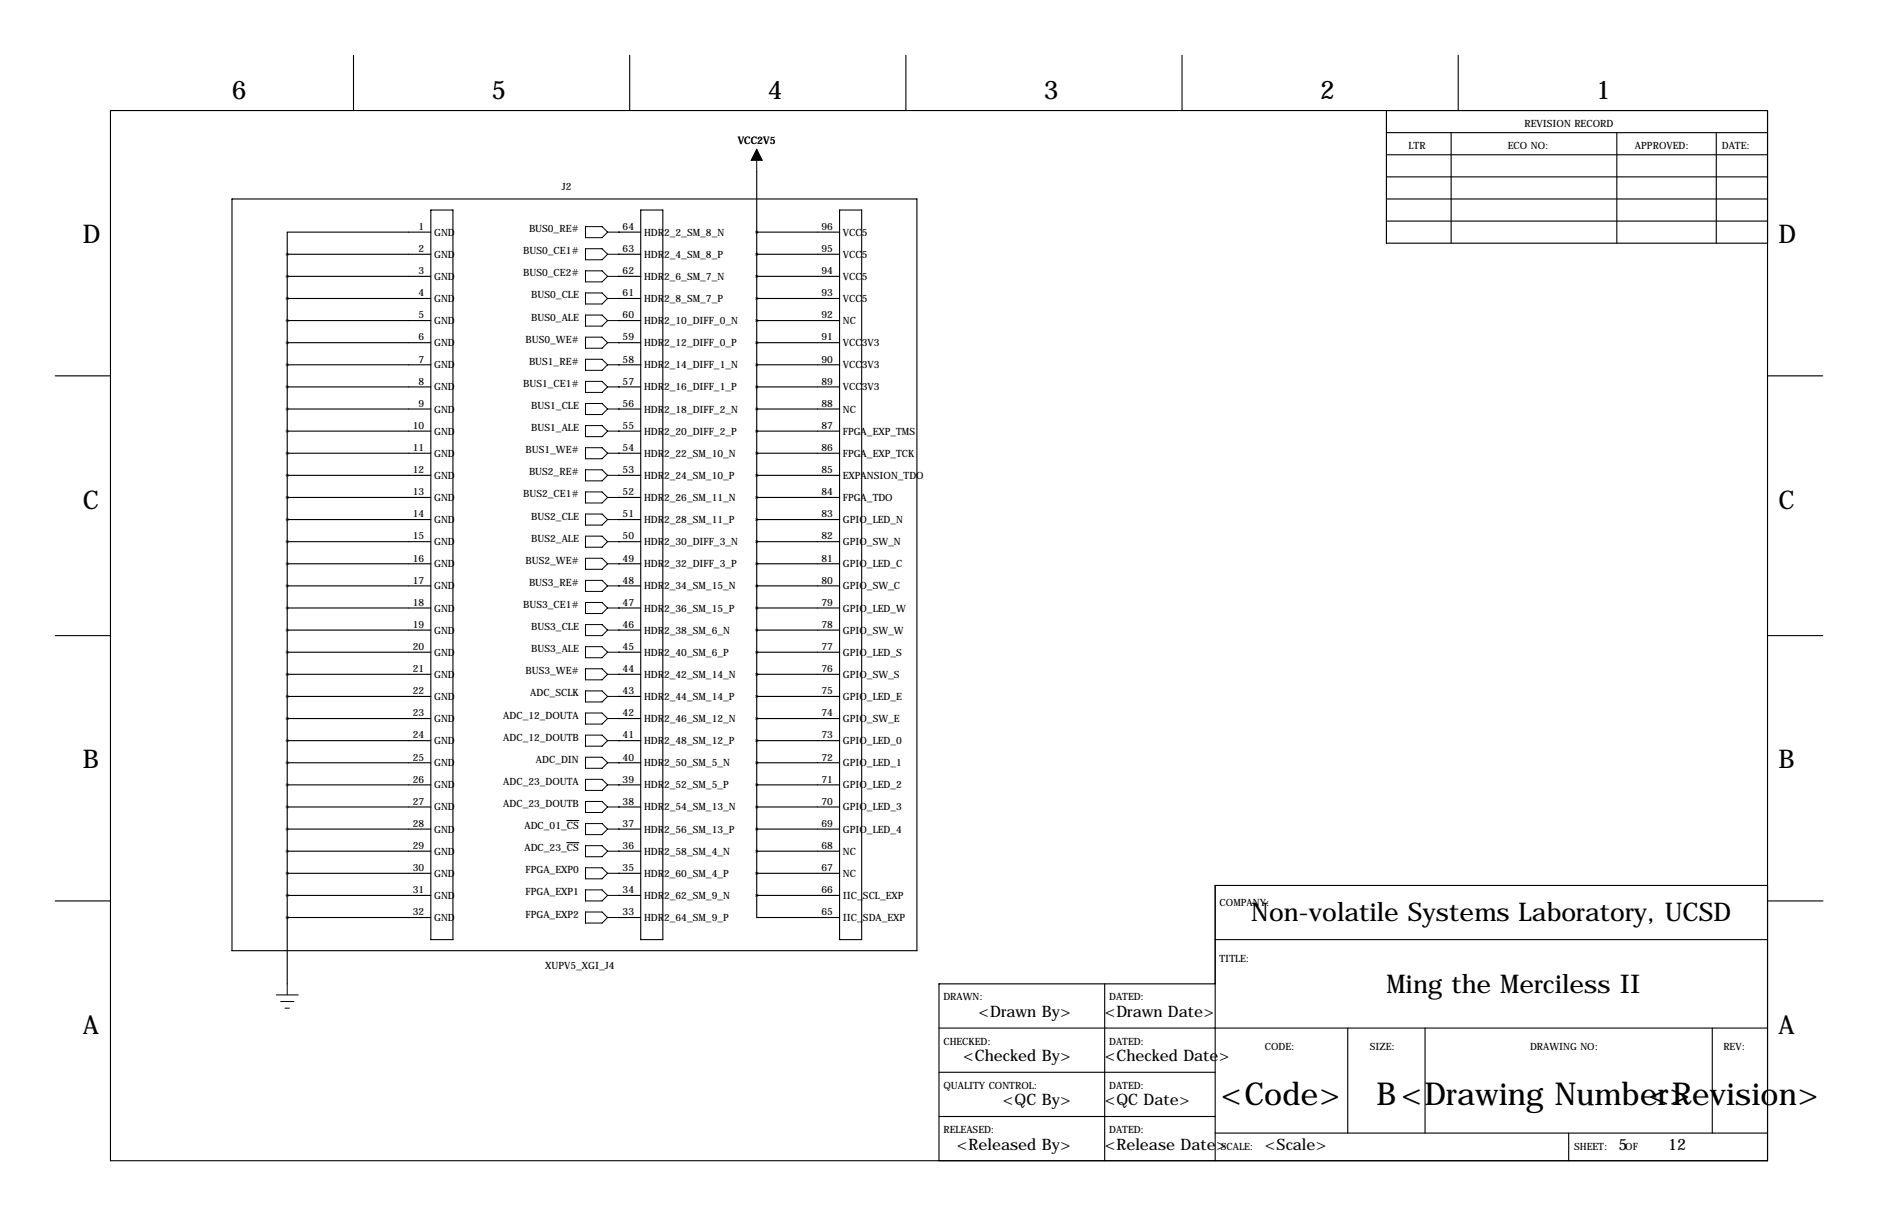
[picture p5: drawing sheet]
<svg xmlns="http://www.w3.org/2000/svg" width="432mm" height="279mm" viewBox="0 0 432 279" stroke-linecap="round" stroke-linejoin="round" font-family="sans-serif">
<g fill="none" stroke="#000" stroke-width=".25">
<path d="M81.3 12.7v12.7M144.8 12.7v12.7M208.3 12.7v12.7M271.8 12.7v12.7M335.3 12.7v12.7M25.4 25.4h381v241.3h-381zM174 39.4v166.3M318.8 30.5h87.6M318.8 35.6h87.6M318.8 25.4v30.5h87.6M333.7 30.5v25.4M371.8 30.5v25.4"/>
<path d="M394.6 30.5v25.4M53.3 45.7h157.5v172.7h-157.5zM66 58.4h33.1M66 58.4v167.7M99.1 53.3h-33.1v5.1M99.1 48.3h5v167.6h-5zM142.2 53.3h.1M142.2 58.4h.1M142.2 53.3h5.1M142.2 58.4h5.1M147.3 48.3h5.1v167.6h-5.1zM174 53.3h19"/>
<path d="M174 58.4h19M193 48.3h5.1v167.6h-5.1zM318.8 45.7h87.6M318.8 50.8h87.6M318.8 40.6h87.6M66 78.7h33.1M66 63.5h33.1M66 68.6h33.1M66 73.7h33.1M142.2 63.5h.1M142.2 68.6h.1M142.2 73.7h.1"/>
<path d="M142.2 78.7h.1M142.2 63.5h5.1M142.2 68.6h5.1M142.2 73.7h5.1M142.2 78.7h5.1M174 63.5h19M174 68.6h19M174 73.7h19M174 78.7h19M12.7 86.4h12.7M66 99.1h33.1M66 83.8h33.1"/>
<path d="M66 88.9h33.1M66 94h33.1M142.2 83.8h.1M142.2 88.9h.1M142.2 94h.1M142.2 99.1h.1M142.2 83.8h5.1M142.2 88.9h5.1M142.2 94h5.1M142.2 99.1h5.1M174 83.8h19M174 88.9h19"/>
<path d="M174 94h19M174 99.1h19M406.4 86.4h12.7M66 104.1h33.1M66 109.2h33.1M66 114.3h33.1M66 119.4h33.1M142.2 104.1h.1M142.2 109.2h.1M142.2 114.3h.1M142.2 119.4h.1M142.2 104.1h5.1"/>
<path d="M142.2 109.2h5.1M142.2 114.3h5.1M142.2 119.4h5.1M174 104.1h19M174 109.2h19M174 114.3h19M174 119.4h19M66 124.5h33.1M66 129.5h33.1M66 134.6h33.1M66 139.7h33.1M142.2 124.5h.1"/>
<path d="M142.2 129.5h.1M142.2 134.6h.1M142.2 139.7h.1M142.2 124.5h5.1M142.2 129.5h5.1M142.2 134.6h5.1M142.2 139.7h5.1M174 124.5h19M174 129.5h19M174 134.6h19M174 139.7h19M12.7 146h12.7"/>
<path d="M66 149.9h33.1M66 144.8h33.1M66 154.9h33.1M142.2 144.8h.1M142.2 149.9h.1M142.2 154.9h.1M142.2 144.8h5.1M142.2 149.9h5.1M142.2 154.9h5.1M174 144.8h19M174 149.9h19M174 154.9h19"/>
<path d="M406.4 146h12.7M66 160h33.1M66 165.1h33.1M66 170.2h33.1M66 175.3h33.1M142.2 160h.1M142.2 165.1h.1M142.2 170.2h.1M142.2 175.3h.1M142.2 160h5.1M142.2 165.1h5.1M142.2 170.2h5.1"/>
<path d="M142.2 175.3h5.1M174 160h19M174 165.1h19M174 170.2h19M174 175.3h19M66 180.3h33.1M66 185.4h33.1M66 190.5h33.1M66 195.6h33.1M130.3 188.5h2.8M130.3 193.6h2.8M142.2 180.3h.1"/>
<path d="M142.2 185.4h.1M142.2 190.5h.1M142.2 195.6h.1M142.2 180.3h5.1M142.2 185.4h5.1M142.2 190.5h5.1M142.2 195.6h5.1M174 180.3h19M174 185.4h19M174 190.5h19M174 195.6h19M12.7 207h12.7"/>
<path d="M66 200.7h33.1M66 205.7h33.1M66 210.8h33.1M142.2 200.7h.1M142.2 205.7h.1M142.2 210.8h.1M142.2 200.7h5.1M142.2 205.7h5.1M142.2 210.8h5.1M174 205.7v5.1h19M174 200.7h19M174 205.7h19"/>
<path d="M279.4 215.9h127M406.4 203.5h-127v63.2M406.5 207h12.7M215.9 236.2h190.5M254 226.1v40.6M279.4 226.1h-63.5v40.6M309.9 236.2v24.1M327.7 236.2v24.1M393.7 236.2v24.1M215.9 246.4h63.5M215.9 256.5h63.5M279.4 260.3h127"/>
<path d="M360.7 260.3v6.4"/>
</g>
<g fill="none" stroke="#000" stroke-width=".23">
<path d="M174 34.3v5.1M134.6 52.1h3.8l1.3 1.2-1.3 1.3h-3.8zM134.6 57.2h3.8l1.3 1.2-1.3 1.3h-3.8zM139.7 53.3h2.5M139.7 58.4h2.5M134.6 62.2h3.8l1.3 1.3-1.3 1.3h-3.8zM134.6 67.3h3.8l1.3 1.3-1.3 1.2h-3.8zM134.6 72.4h3.8l1.3 1.3-1.3 1.2h-3.8zM134.6 77.5h3.8l1.3 1.2-1.3 1.3h-3.8zM139.7 63.5h2.5M139.7 68.6h2.5M139.7 73.7h2.5"/>
<path d="M139.7 78.7h2.5M134.6 82.5h3.8l1.3 1.3-1.3 1.3h-3.8zM134.6 87.6h3.8l1.3 1.3-1.3 1.3h-3.8zM134.6 92.7h3.8l1.3 1.3-1.3 1.2h-3.8zM134.6 97.8h3.8l1.3 1.3-1.3 1.2h-3.8zM139.7 83.8h2.5M139.7 88.9h2.5M139.7 94h2.5M139.7 99.1h2.5M134.6 102.9h3.8l1.3 1.2-1.3 1.3h-3.8zM134.6 107.9h3.8l1.3 1.3-1.3 1.3h-3.8zM134.6 113h3.8l1.3 1.3-1.3 1.3h-3.8z"/>
<path d="M134.6 118.1h3.8l1.3 1.3-1.3 1.3h-3.8zM139.7 104.1h2.5M139.7 109.2h2.5M139.7 114.3h2.5M139.7 119.4h2.5M134.6 123.2h3.8l1.3 1.3-1.3 1.2h-3.8zM134.6 128.3h3.8l1.3 1.2-1.3 1.3h-3.8zM134.6 133.3h3.8l1.3 1.3-1.3 1.3h-3.8zM134.6 138.4h3.8l1.3 1.3-1.3 1.3h-3.8zM139.7 124.5h2.5M139.7 129.5h2.5M139.7 134.6h2.5"/>
<path d="M139.7 139.7h2.5M134.6 143.5h3.8l1.3 1.3-1.3 1.2h-3.8zM134.6 148.6h3.8l1.3 1.3-1.3 1.2h-3.8zM134.6 153.7h3.8l1.3 1.2-1.3 1.3h-3.8zM134.6 158.8h3.8l1.3 1.2-1.3 1.3h-3.8zM139.7 144.8h2.5M139.7 149.9h2.5M139.7 154.9h2.5M134.6 163.8h3.8l1.3 1.3-1.3 1.3h-3.8zM134.6 168.9h3.8l1.3 1.3-1.3 1.2h-3.8zM134.6 174h3.8l1.3 1.3-1.3 1.2h-3.8zM134.6 179.1h3.8l1.3 1.2-1.3 1.3h-3.8z"/>
<path d="M139.7 160h2.5M139.7 165.1h2.5M139.7 170.2h2.5M139.7 175.3h2.5M134.6 184.1h3.8l1.3 1.3-1.3 1.3h-3.8zM134.6 189.2h3.8l1.3 1.3-1.3 1.3h-3.8zM134.6 194.3h3.8l1.3 1.3-1.3 1.2h-3.8zM134.6 199.4h3.8l1.3 1.3-1.3 1.2h-3.8zM139.7 180.3h2.5M139.7 185.4h2.5M139.7 190.5h2.5M139.7 195.6h2.5"/>
<path d="M134.6 204.5h3.8l1.3 1.2-1.3 1.3h-3.8zM134.6 209.5h3.8l1.3 1.3-1.3 1.3h-3.8zM139.7 200.7h2.5M139.7 205.7h2.5M139.7 210.8h2.5M63.5 228.6h5.1M64.5 230.1h3.1M65.5 231.6h1M66 226.1v2.5"/>
</g>
<path d="M174 34.3l1.3 2.5h-2.6z" fill="#000" stroke="#000" stroke-width=".23"/>
<path d="M66 58.4a.05 .05 0 0 0 .1 0 .05 .05 0 0 0-.1 0zM66 63.5a.05 .05 0 0 0 .1 0 .05 .05 0 0 0-.1 0zM66 68.6a.05 .05 0 0 0 .1 0 .05 .05 0 0 0-.1 0zM66 73.7a.05 .05 0 0 0 .1 0 .05 .05 0 0 0-.1 0zM66 78.7a.05 .05 0 0 0 .1 0 .05 .05 0 0 0-.1 0zM66 83.8a.05 .05 0 0 0 .1 0 .05 .05 0 0 0-.1 0zM66 88.9a.05 .05 0 0 0 .1 0 .05 .05 0 0 0-.1 0zM66 94a.05 .05 0 0 0 .1 0 .05 .05 0 0 0-.1 0zM66 99.1a.05 .05 0 0 0 .1 0 .05 .05 0 0 0-.1 0zM66 104.1a.05 .05 0 0 0 .1 0 .05 .05 0 0 0-.1 0zM66 109.2a.05 .05 0 0 0 .1 0 .05 .05 0 0 0-.1 0zM66 114.3a.05 .05 0 0 0 .1 0 .05 .05 0 0 0-.1 0zM66 119.4a.05 .05 0 0 0 .1 0 .05 .05 0 0 0-.1 0zM66 124.5a.05 .05 0 0 0 .1 0 .05 .05 0 0 0-.1 0zM66 129.5a.05 .05 0 0 0 .1 0 .05 .05 0 0 0-.1 0zM66 134.6a.05 .05 0 0 0 .1 0 .05 .05 0 0 0-.1 0zM66 139.7a.05 .05 0 0 0 .1 0 .05 .05 0 0 0-.1 0zM66 144.8a.05 .05 0 0 0 .1 0 .05 .05 0 0 0-.1 0zM66 149.9a.05 .05 0 0 0 .1 0 .05 .05 0 0 0-.1 0zM66 154.9a.05 .05 0 0 0 .1 0 .05 .05 0 0 0-.1 0zM66 160a.05 .05 0 0 0 .1 0 .05 .05 0 0 0-.1 0zM66 165.1a.05 .05 0 0 0 .1 0 .05 .05 0 0 0-.1 0zM66 170.2a.05 .05 0 0 0 .1 0 .05 .05 0 0 0-.1 0zM66 175.3a.05 .05 0 0 0 .1 0 .05 .05 0 0 0-.1 0zM66 180.3a.05 .05 0 0 0 .1 0 .05 .05 0 0 0-.1 0zM66 185.4a.05 .05 0 0 0 .1 0 .05 .05 0 0 0-.1 0zM66 190.5a.05 .05 0 0 0 .1 0 .05 .05 0 0 0-.1 0zM66 195.6a.05 .05 0 0 0 .1 0 .05 .05 0 0 0-.1 0zM66 200.7a.05 .05 0 0 0 .1 0 .05 .05 0 0 0-.1 0zM66 205.7a.05 .05 0 0 0 .1 0 .05 .05 0 0 0-.1 0zM66 210.8a.05 .05 0 0 0 .1 0 .05 .05 0 0 0-.1 0z" fill="#000" stroke="#000" stroke-width=".63"/>
<g font-size="7.3">
<text x="280.7" y="254">&lt;Code&gt;</text>
<text x="316.5" y="254">B&lt;Drawing Number&gt;</text>
<text x="379" y="254">&lt;Revision&gt;</text>
</g>
<g font-size="5.9">
<text x="53.3" y="22.9">6</text>
<text x="113" y="22.9">5</text>
<text x="176.5" y="22.9">4</text>
<text x="240" y="22.9">3</text>
<text x="303.5" y="22.9">2</text>
<text x="367" y="22.9">1</text>
<text x="19" y="55.9">D</text>
<text x="408.9" y="55.9">D</text>
<text x="19" y="116.8">C</text>
<text x="408.9" y="116.8">C</text>
<text x="19" y="176.5">B</text>
<text x="408.9" y="176.5">B</text>
<text x="287.7" y="211.6">Non-volatile Systems Laboratory, UCSD</text>
<text x="318.8" y="228.1">Ming the Merciless II</text>
<text x="19" y="237.5">A</text>
<text x="408.9" y="237.5">A</text>
</g>
<g font-size="3.6">
<text x="225" y="233.7">&lt;Drawn By&gt;</text>
<text x="254" y="233.7">&lt;Drawn Date&gt;</text>
<text x="221.4" y="243.8">&lt;Checked By&gt;</text>
<text x="254" y="243.8">&lt;Checked Date&gt;</text>
<text x="230.6" y="254">&lt;QC By&gt;</text>
<text x="254" y="254">&lt;QC Date&gt;</text>
<text x="220" y="264.2">&lt;Released By&gt;</text>
<text x="254" y="264.2">&lt;Release Date&gt;</text>
<text x="290.8" y="264.2">&lt;Scale&gt;</text>
<text x="372.1" y="264.2">5</text>
<text x="383.5" y="264.2">12</text>
</g>
<text font-size="2.4" x="169.6" y="33">VCC2V5</text>
<g font-size="2.3">
<text x="350.5" y="29.2">REVISION RECORD</text>
<text x="323.8" y="34.3">LTR</text>
<text x="346.7" y="34.3">ECO NO:</text>
<text x="375.9" y="34.3">APPROVED:</text>
<text x="395.9" y="34.3">DATE:</text>
<text x="129.2" y="43.7">J2</text>
<text x="96.2" y="52.8">1</text>
<text x="121.6" y="53.3">BUS0_RE#</text>
<text x="143.2" y="52.8">64</text>
<text x="188.9" y="52.8">96</text>
<text x="96.2" y="57.9">2</text>
<text x="99.8" y="54.1">GND</text>
<text x="99.8" y="59.2">GND</text>
<text x="120.3" y="58.4">BUS0_CE1#</text>
<text x="143.2" y="57.9">63</text>
<text x="148.1" y="59.2">HDR2_4_SM_8_P</text>
<text x="148.1" y="54.1">HDR2_2_SM_8_N</text>
<text x="188.9" y="57.9">95</text>
<text x="193.8" y="59.2">VCC5</text>
<text x="193.8" y="54.1">VCC5</text>
<text x="96.2" y="63">3</text>
<text x="99.8" y="64.3">GND</text>
<text x="120.3" y="63.5">BUS0_CE2#</text>
<text x="143.2" y="63">62</text>
<text x="148.1" y="64.3">HDR2_6_SM_7_N</text>
<text x="188.9" y="63">94</text>
<text x="193.8" y="64.3">VCC5</text>
<text x="96.2" y="68.1">4</text>
<text x="99.8" y="69.4">GND</text>
<text x="122.2" y="68.6">BUS0_CLE</text>
<text x="143.2" y="68.1">61</text>
<text x="148.1" y="69.4">HDR2_8_SM_7_P</text>
<text x="188.9" y="68.1">93</text>
<text x="193.8" y="69.4">VCC5</text>
<text x="96.2" y="73.2">5</text>
<text x="99.8" y="74.5">GND</text>
<text x="122.2" y="73.7">BUS0_ALE</text>
<text x="143.2" y="73.2">60</text>
<text x="148.1" y="74.5">HDR2_10_DIFF_0_N</text>
<text x="188.9" y="73.2">92</text>
<text x="193.8" y="74.5">NC</text>
<text x="96.2" y="78.2">6</text>
<text x="96.2" y="83.3">7</text>
<text x="99.8" y="79.5">GND</text>
<text x="120.8" y="78.7">BUS0_WE#</text>
<text x="121.6" y="83.8">BUS1_RE#</text>
<text x="143.2" y="83.3">58</text>
<text x="143.2" y="78.2">59</text>
<text x="148.1" y="79.5">HDR2_12_DIFF_0_P</text>
<text x="188.9" y="83.3">90</text>
<text x="188.9" y="78.2">91</text>
<text x="193.8" y="79.5">VCC3V3</text>
<text x="96.2" y="88.4">8</text>
<text x="99.8" y="84.6">GND</text>
<text x="99.8" y="89.7">GND</text>
<text x="120.3" y="88.9">BUS1_CE1#</text>
<text x="143.2" y="88.4">57</text>
<text x="148.1" y="89.7">HDR2_16_DIFF_1_P</text>
<text x="148.1" y="84.6">HDR2_14_DIFF_1_N</text>
<text x="188.9" y="88.4">89</text>
<text x="193.8" y="89.7">VCC3V3</text>
<text x="193.8" y="84.6">VCC3V3</text>
<text x="96.2" y="93.5">9</text>
<text x="99.8" y="94.8">GND</text>
<text x="122.2" y="94">BUS1_CLE</text>
<text x="143.2" y="93.5">56</text>
<text x="148.1" y="94.8">HDR2_18_DIFF_2_N</text>
<text x="188.9" y="93.5">88</text>
<text x="193.8" y="94.8">NC</text>
<text x="94.9" y="98.6">10</text>
<text x="99.8" y="99.9">GND</text>
<text x="122.2" y="99.1">BUS1_ALE</text>
<text x="143.2" y="98.6">55</text>
<text x="148.1" y="99.9">HDR2_20_DIFF_2_P</text>
<text x="188.9" y="98.6">87</text>
<text x="193.8" y="99.9">FPGA_EXP_TMS</text>
<text x="94.9" y="103.6">11</text>
<text x="99.8" y="104.9">GND</text>
<text x="120.8" y="104.1">BUS1_WE#</text>
<text x="143.2" y="103.6">54</text>
<text x="148.1" y="104.9">HDR2_22_SM_10_N</text>
<text x="188.9" y="103.6">86</text>
<text x="193.8" y="104.9">FPGA_EXP_TCK</text>
<text x="94.9" y="108.7">12</text>
<text x="94.9" y="113.8">13</text>
<text x="99.8" y="110">GND</text>
<text x="121.6" y="109.2">BUS2_RE#</text>
<text x="143.2" y="113.8">52</text>
<text x="143.2" y="108.7">53</text>
<text x="148.1" y="110">HDR2_24_SM_10_P</text>
<text x="188.9" y="113.8">84</text>
<text x="188.9" y="108.7">85</text>
<text x="193.8" y="110">EXPANSION_TDO</text>
<text x="94.9" y="118.9">14</text>
<text x="99.8" y="115.1">GND</text>
<text x="120.3" y="114.3">BUS2_CE1#</text>
<text x="122.2" y="119.4">BUS2_CLE</text>
<text x="143.2" y="118.9">51</text>
<text x="148.1" y="115.1">HDR2_26_SM_11_N</text>
<text x="188.9" y="118.9">83</text>
<text x="193.8" y="115.1">FPGA_TDO</text>
<text x="94.9" y="124">15</text>
<text x="99.8" y="120.2">GND</text>
<text x="99.8" y="125.3">GND</text>
<text x="122.2" y="124.5">BUS2_ALE</text>
<text x="143.2" y="124">50</text>
<text x="148.1" y="125.3">HDR2_30_DIFF_3_N</text>
<text x="148.1" y="120.2">HDR2_28_SM_11_P</text>
<text x="188.9" y="124">82</text>
<text x="193.8" y="125.3">GPIO_SW_N</text>
<text x="193.8" y="120.2">GPIO_LED_N</text>
<text x="94.9" y="129">16</text>
<text x="99.8" y="130.3">GND</text>
<text x="120.8" y="129.5">BUS2_WE#</text>
<text x="143.2" y="129">49</text>
<text x="148.1" y="130.3">HDR2_32_DIFF_3_P</text>
<text x="188.9" y="129">81</text>
<text x="193.8" y="130.3">GPIO_LED_C</text>
<text x="94.9" y="134.1">17</text>
<text x="99.8" y="135.4">GND</text>
<text x="121.6" y="134.6">BUS3_RE#</text>
<text x="143.2" y="134.1">48</text>
<text x="148.1" y="135.4">HDR2_34_SM_15_N</text>
<text x="188.9" y="134.1">80</text>
<text x="193.8" y="135.4">GPIO_SW_C</text>
<text x="94.9" y="139.2">18</text>
<text x="99.8" y="140.5">GND</text>
<text x="120.3" y="139.7">BUS3_CE1#</text>
<text x="143.2" y="139.2">47</text>
<text x="148.1" y="140.5">HDR2_36_SM_15_P</text>
<text x="188.9" y="139.2">79</text>
<text x="193.8" y="140.5">GPIO_LED_W</text>
<text x="94.9" y="144.3">19</text>
<text x="94.9" y="149.4">20</text>
<text x="99.8" y="145.6">GND</text>
<text x="122.2" y="144.8">BUS3_CLE</text>
<text x="122.2" y="149.9">BUS3_ALE</text>
<text x="143.2" y="149.4">45</text>
<text x="143.2" y="144.3">46</text>
<text x="148.1" y="145.6">HDR2_38_SM_6_N</text>
<text x="188.9" y="149.4">77</text>
<text x="188.9" y="144.3">78</text>
<text x="193.8" y="145.6">GPIO_SW_W</text>
<text x="94.9" y="154.4">21</text>
<text x="99.8" y="150.7">GND</text>
<text x="99.8" y="155.7">GND</text>
<text x="120.8" y="154.9">BUS3_WE#</text>
<text x="143.2" y="154.4">44</text>
<text x="148.1" y="155.7">HDR2_42_SM_14_N</text>
<text x="148.1" y="150.7">HDR2_40_SM_6_P</text>
<text x="188.9" y="154.4">76</text>
<text x="193.8" y="155.7">GPIO_SW_S</text>
<text x="193.8" y="150.7">GPIO_LED_S</text>
<text x="94.9" y="159.5">22</text>
<text x="99.8" y="160.8">GND</text>
<text x="121.9" y="160">ADC_SCLK</text>
<text x="143.2" y="159.5">43</text>
<text x="148.1" y="160.8">HDR2_44_SM_14_P</text>
<text x="188.9" y="159.5">75</text>
<text x="193.8" y="160.8">GPIO_LED_E</text>
<text x="94.9" y="164.6">23</text>
<text x="99.8" y="165.9">GND</text>
<text x="115.7" y="165.1">ADC_12_DOUTA</text>
<text x="143.2" y="164.6">42</text>
<text x="148.1" y="165.9">HDR2_46_SM_12_N</text>
<text x="188.9" y="164.6">74</text>
<text x="193.8" y="165.9">GPIO_SW_E</text>
<text x="94.9" y="169.7">24</text>
<text x="99.8" y="171">GND</text>
<text x="115.7" y="170.2">ADC_12_DOUTB</text>
<text x="143.2" y="169.7">41</text>
<text x="148.1" y="171">HDR2_48_SM_12_P</text>
<text x="188.9" y="169.7">73</text>
<text x="193.8" y="171">GPIO_LED_0</text>
<text x="94.9" y="174.8">25</text>
<text x="94.9" y="179.8">26</text>
<text x="99.8" y="176.1">GND</text>
<text x="123.2" y="175.3">ADC_DIN</text>
<text x="143.2" y="179.8">39</text>
<text x="143.2" y="174.8">40</text>
<text x="148.1" y="176.1">HDR2_50_SM_5_N</text>
<text x="188.9" y="179.8">71</text>
<text x="188.9" y="174.8">72</text>
<text x="193.8" y="176.1">GPIO_LED_1</text>
<text x="94.9" y="184.9">27</text>
<text x="99.8" y="181.1">GND</text>
<text x="115.7" y="180.3">ADC_23_DOUTA</text>
<text x="115.7" y="185.4">ADC_23_DOUTB</text>
<text x="143.2" y="184.9">38</text>
<text x="148.1" y="181.1">HDR2_52_SM_5_P</text>
<text x="188.9" y="184.9">70</text>
<text x="193.8" y="181.1">GPIO_LED_2</text>
<text x="94.9" y="190">28</text>
<text x="99.8" y="186.2">GND</text>
<text x="99.8" y="191.3">GND</text>
<text x="120.6" y="190.5">ADC_01_CS</text>
<text x="143.2" y="190">37</text>
<text x="148.1" y="191.3">HDR2_56_SM_13_P</text>
<text x="148.1" y="186.2">HDR2_54_SM_13_N</text>
<text x="188.9" y="190">69</text>
<text x="193.8" y="191.3">GPIO_LED_4</text>
<text x="193.8" y="186.2">GPIO_LED_3</text>
<text x="94.9" y="195.1">29</text>
<text x="99.8" y="196.4">GND</text>
<text x="120.6" y="195.6">ADC_23_CS</text>
<text x="143.2" y="195.1">36</text>
<text x="148.1" y="196.4">HDR2_58_SM_4_N</text>
<text x="188.9" y="195.1">68</text>
<text x="193.8" y="196.4">NC</text>
<text x="94.9" y="200.2">30</text>
<text x="99.8" y="201.5">GND</text>
<text x="120.8" y="200.7">FPGA_EXP0</text>
<text x="143.2" y="200.2">35</text>
<text x="148.1" y="201.5">HDR2_60_SM_4_P</text>
<text x="188.9" y="200.2">67</text>
<text x="193.8" y="201.5">NC</text>
<text x="94.9" y="205.2">31</text>
<text x="99.8" y="206.5">GND</text>
<text x="120.8" y="205.7">FPGA_EXP1</text>
<text x="143.2" y="205.2">34</text>
<text x="148.1" y="206.5">HDR2_62_SM_9_N</text>
<text x="188.9" y="205.2">66</text>
<text x="193.8" y="206.5">IIC_SCL_EXP</text>
<text x="280.4" y="208.3">COMPANY:</text>
<text x="94.9" y="210.3">32</text>
<text x="99.8" y="211.6">GND</text>
<text x="120.8" y="210.8">FPGA_EXP2</text>
<text x="143.2" y="210.3">33</text>
<text x="148.1" y="211.6">HDR2_64_SM_9_P</text>
<text x="188.9" y="210.3">65</text>
<text x="193.8" y="211.6">IIC_SDA_EXP</text>
<text x="280.4" y="221">TITLE:</text>
<text x="125.4" y="222.6">XUPV5_XGI_J4</text>
<text x="216.9" y="229.9">DRAWN:</text>
<text x="255" y="229.9">DATED:</text>
<text x="216.9" y="240">CHECKED:</text>
<text x="255" y="240">DATED:</text>
<text x="290.8" y="241.3">CODE:</text>
<text x="315" y="241.3">SIZE:</text>
<text x="351.8" y="241.3">DRAWING NO:</text>
<text x="396.2" y="241.3">REV:</text>
<text x="216.9" y="250.2">QUALITY CONTROL:</text>
<text x="255" y="250.2">DATED:</text>
<text x="216.9" y="260.3">RELEASED:</text>
<text x="255" y="260.3">DATED:</text>
<text x="280.7" y="264.2">SCALE:</text>
<text x="361.9" y="264.2">SHEET:</text>
<text x="373.7" y="264.2">OF</text>
</g>
</svg>
